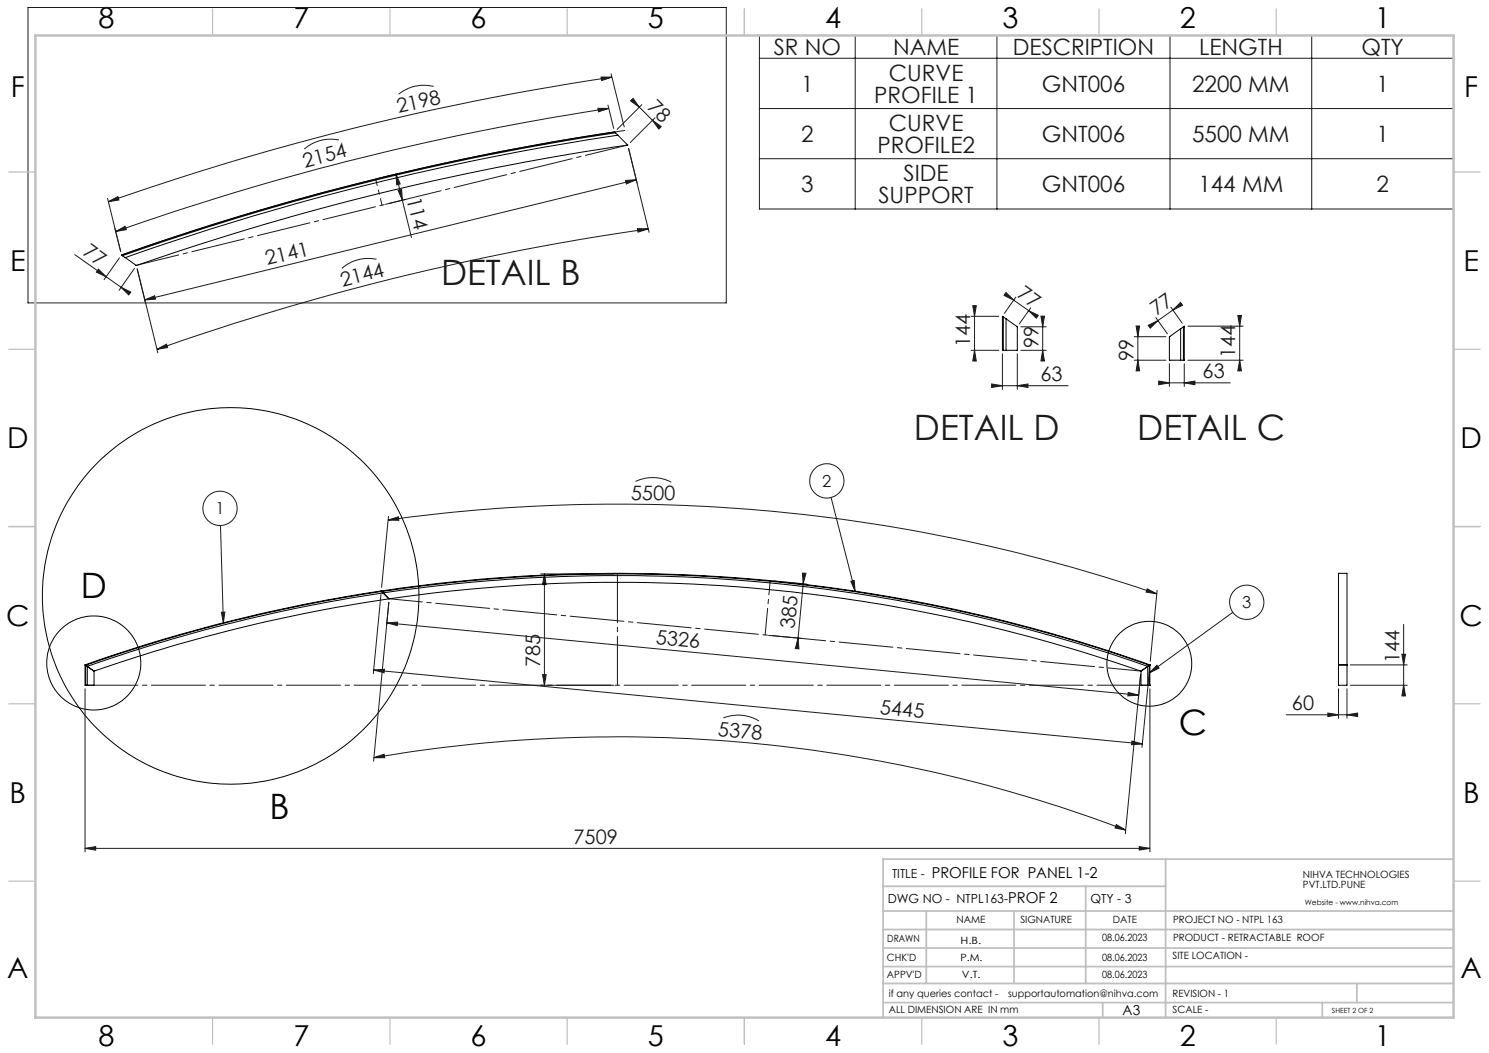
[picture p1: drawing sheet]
<svg xmlns="http://www.w3.org/2000/svg" width="420mm" height="297mm" viewBox="0 0 420 297" stroke-linecap="round" stroke-linejoin="round" font-family="sans-serif">
<g fill="none" stroke="#000" stroke-width=".28">
<circle cx="65.1" cy="168.1" r="53.1"/>
<circle cx="26.4" cy="187" r="13.3"/>
<circle cx="324.2" cy="187.2" r="12"/>
</g>
<g fill="none" stroke="#191924" stroke-width=".28">
<path d="M7.9 2.1h197v83.3h-197zM214.2 10h195.8v48.9h-195.8zM214.2 16.4h195.8M241.2 10v48.9M281.2 10v48.9M330 10v48.9M370 10v48.9M95.6 39.5a11.4 11.4 0 0 0-9.8 2.5M122.3 24.4a11.3 11.3 0 0 0-9.9 2.2M168.7 30.5l3 .1-2.9 .9zM169.5 21.7l3.1 .1-2.9 .9zM171.5 29.6l1.6 6.7"/>
<path d="M171.7 30.6a760.9 760.9 0 0 0-139.1 34.7M172.4 20.8l3.7 15M172.6 21.8a764.2 764.2 0 0 0-142 35.1M176.3 36.8a748.4 748.4 0 0 0-142 35.1M177.9 28.5l.7-.7 1.7 2.4zM178.2 28.1l8 8M181 29.5l-6.9 7M184 33.9l2.5 1.8-.7 .7zM184.7 33.2l-6.9 7M214.2 30.6h195.8M30.3 55.9l3.7 15-1.6-6.6M30.6 56.9l2.6-1.4 .3 .9z"/>
<path d="M111.7 49.1l4.4 17.9M111.7 49.1l1.2 2.8-1 .2zM112.3 53.7l1-.3 .2 3.1zM112.6 48.9l-5.7 1.4M114.5 56.2l-5.8 1.4M176.4 50.9l3.1-.2-2.8 1.2zM177.3 41.9l5.8 23.6M179.5 50.7l-138.7 33.9M214.2 44.8h195.8M21.1 71.8l15.5 11M27.8 75.9l2.2 2.2-2.8-1.3zM32.6 65.3l2.7-1.5 .3 1z"/>
<path d="M33.7 72.7l-4.3 6.2M37.9 75.7l-4.3 6.2M38.7 75.8l5.8 23.7M106.2 73.1a11.5 11.5 0 0 0-9.8 2.6M179.8 64.5l3.1 .1-2.9 .9zM182.9 64.6a720.7 720.7 0 0 0-138.6 33.9M34.1 81l2.8 1.4-.6 .8zM40.8 84.6l2.8-1.2 .3 1zM44.3 98.5l2.7-1.4 .3 .9zM273.9 98.8h7.8M273.9 89.2h7.8M274.4 86.2h1l-.5 3z"/>
<path d="M274.9 86.2v15.6M274.9 98.8l.5 3h-1zM282.8 99.8v10M283.5 82.9l2.5 1.8M283.8 82.5l2.2 2.2-2.8-1.4zM286 84.7l6.6 4.7M286.5 83.8l-3.2 4.6M286.9 99.8v10M287.9 98.8h7.2M287.9 92.2h7.2M290.2 87.6l2.7 1.3-.6 .8zM290.7 86.8l-3.2 4.6"/>
<path d="M293.6 89.2h1l-.5 3zM294.1 89.2v12.6M294.1 98.8l.5 3h-1zM319.9 95h9M320.5 92h1l-.5 3zM321 92v12.6M323.9 91.8l2.7-1.4-2.2 2.2zM326 89.6l3.3 4.6M326.6 90.4l-2.4 1.7M330.3 86.6l3.2 4.6M330.8 87.5l2.2-2.2 .6 .8zM330.8 87.5l-4.2 2.9"/>
<path d="M333.3 85.7l-2.5 1.8M335.1 92h15.6M349.1 89h1.1l-.5 3zM349.7 89v15.6M279.7 108.3l3.1 .5-3.1 .5zM279.7 108.8h21.6M286.9 108.8l3-.5v1zM319.9 101.6h9M321 101.6l.5 3h-1zM326.8 107.5l3 .5-3 .5zM326.8 108h20.2M329.8 102.6v6.4"/>
<path d="M334 108l3-.5v1zM334 102.6v6.4M335.1 101.6h15.6M349.7 101.6l.5 3h-1.1zM179.2 135.8a11.5 11.5 0 0 1 10.1 .2M62.2 148.2l.8 27.5M109.5 146.7l2.9-.9 .1 1zM109.5 146.7a468.8 468.8 0 0 1 216.8 20.8M109.6 145.7l-2 20M234.4 140.3l6.8 26.5M62.4 172.7l1-.1-.4 3.1zM107.5 167.7l-2.2 22.3"/>
<path d="M109.1 175.7l3-.2-.1 1zM109.1 175.7l212.1 20.4M109.7 169.9l-4.3 44.8M152.5 161.9h20.6M153.6 161.9l.5 3h-1.1zM153.6 161.9v31.4M216.8 179.2l9.3 .9M218.2 163.9l9.3 .8M225.1 180l.3 3-1.1-.1zM225.1 180l-.2 2.9M226.3 161.6l1 .1-.7 3zM226.8 161.7l-1.7 18.3"/>
<path d="M240 164l.9-.3 .3 3.1zM323.6 166.1l2.7 1.4-3-.5zM326.4 166.5l-2 20M347.7 172.7l-23.5 17.1M395.9 176.1v20.2M24 194.3v46M105.4 189l3-.2-.1 1zM105.4 189l216.8 20.8M152.5 193.3h20.6M153 190.3h1.1l-.5 3zM318.2 195.3l3 .8-3.1 .2zM321.1 197.1l.6-6.8-4.3 44.8"/>
<path d="M324.3 188.5l-2.2 22.3M324.3 194.3v46M326.3 187.6l.6 .9-2.7 1.3zM377.5 194.3v8.3M379.9 194.3v8.3M380.9 187.5h16M380.9 193.3h16M395.4 184.5h1.1l-.6 3zM395.9 193.3l.6 3h-1.1zM105.4 213.7l2.9-1 .2 1zM105.4 213.7a403.9 403.9 0 0 1 212.1 20.4M204 202.5a11.5 11.5 0 0 1 10.1 .8"/>
<path d="M319.3 209l2.9 .8-3 .2zM362.8 201.6h20.1M374.5 201.1l3 .5-3 .5zM379.9 201.6l3-.5v1zM24 239.3l3-.5v1zM24 239.3h300.3M314.9 232.6l2.6 1.5-3-.6zM321.3 238.8l3 .5-3 .5z"/>
<circle cx="233.2" cy="135.6" r="4.8"/>
<circle cx="62.1" cy="143.4" r="4.8"/>
<circle cx="351.7" cy="169.9" r="4.8"/>
</g>
<path d="M38.4 74.8l138.7-33.9" fill="none" stroke="#191924" stroke-width=".28" stroke-dasharray="15.2 1.3 1.3 1.3" stroke-dashoffset="2.9"/>
<path d="M107.8 57.9l-1.8-7.4" fill="none" stroke="#191924" stroke-width=".28" stroke-dasharray="15.2 1.3 1.3 1.3" stroke-dashoffset="13.4"/>
<path d="M24 193.3h300.3" fill="none" stroke="#191924" stroke-width=".28" stroke-dasharray="15.2 1.3 1.3 1.3" stroke-dashoffset=".4"/>
<path d="M174.2 161.9v31.4" fill="none" stroke="#191924" stroke-width=".28" stroke-dasharray="15.2 1.3 1.3 1.3" stroke-dashoffset="1.4"/>
<path d="M109.8 168.9l212.1 20.4" fill="none" stroke="#191924" stroke-width=".28" stroke-dasharray="15.2 1.3 1.3 1.3" stroke-dashoffset="5.9"/>
<path d="M215.8 179.1l1.5-15.3" fill="none" stroke="#191924" stroke-width=".28" stroke-dasharray="15.2 1.3 1.3 1.3" stroke-dashoffset="7.7"/>
<g fill="none" stroke="#c0c0c0" stroke-width=".35">
<path d="M60 2.5v7.5M110 2.5v7.5M160 2.5v7.5M210 2.5v7.5M260 2.5v7.5M310 2.5v7.5M360 2.5v7.5M2.5 48.5h7.5M410 48.5h7.5M2.5 98.5h7.5M410 98.5h7.5M2.5 148.5h7.5"/>
<path d="M410 148.5h7.5M2.5 198.5h7.5M410 198.5h7.5M2.5 248.5h7.5M410 248.5h7.5M60 287v7.5M110 287v7.5M160 287v7.5M210 287v7.5M260 287v7.5M310 287v7.5M360 287v7.5"/>
</g>
<g fill="none" stroke="#c0c0c0" stroke-width=".5">
<path d="M249.1 257h160.9M249.1 250h79.7M261.3 257v20.4M286 257v20.4M306.2 250v27.4M328.8 242.3v44.7M410 242.3h-160.9v44.7M249.1 272.6h160.9M249.1 267.4h160.9M249.1 262.2h160.9M249.1 277.4h160.9M382.7 277.4v5.4"/>
<path d="M249.1 282.8h160.9M311 282.8v4.2M373 282.8v4.2"/>
</g>
<path d="M10 10h400v277h-400z" fill="none" stroke="#c0c0c0" stroke-width=".7"/>
<g fill="#191924">
<path d="M62.4 172.7l1-.1-.4 3.1zM240 164l.9-.3 .3 3.1zM326.3 187.6l.6 .9-2.7 1.3z"/>
<path d="M112.3 53.7l1-.3 .2 3.1zM111.7 49.1l1.2 2.8-1 .2z"/>
<path d="M34.1 81l2.8 1.4-.6 .8zM27.8 75.9l2.2 2.2-2.8-1.3z"/>
<path d="M314.9 232.6l2.6 1.5-3-.6zM105.4 213.7l2.9-1 .2 1z"/>
<path d="M24 239.3l3-.5v1zM321.3 238.8l3 .5-3 .5z"/>
<path d="M169.5 21.7l3.1 .1-2.9 .9zM30.6 56.9l2.6-1.4 .3 .9z"/>
<path d="M40.8 84.6l2.8-1.2 .3 1zM176.4 50.9l3.1-.2-2.8 1.2z"/>
<path d="M168.7 30.5l3 .1-2.9 .9zM32.6 65.3l2.7-1.5 .3 1z"/>
<path d="M225.1 180l.3 3-1.1-.1zM226.3 161.6l1 .1-.7 3z"/>
<path d="M153.6 161.9l.5 3h-1.1zM153 190.3h1.1l-.5 3z"/>
<path d="M109.1 175.7l3-.2-.1 1zM318.2 195.3l3 .8-3.1 .2z"/>
<path d="M323.6 166.1l2.7 1.4-3-.5zM109.5 146.7l2.9-.9 .1 1z"/>
<path d="M326.8 107.5l3 .5-3 .5zM334 108l3-.5v1zM279.7 108.3l3.1 .5-3.1 .5zM286.9 108.8l3-.5v1z"/>
<path d="M179.8 64.5l3.1 .1-2.9 .9zM44.3 98.5l2.7-1.4 .3 .9z"/>
<path d="M323.9 91.8l2.7-1.4-2.2 2.2zM330.8 87.5l2.2-2.2 .6 .8z"/>
<path d="M274.9 98.8l.5 3h-1zM274.4 86.2h1l-.5 3zM294.1 98.8l.5 3h-1zM293.6 89.2h1l-.5 3z"/>
<path d="M395.4 184.5h1.1l-.6 3zM395.9 193.3l.6 3h-1.1zM320.5 92h1l-.5 3zM321 101.6l.5 3h-1zM349.1 89h1.1l-.5 3zM349.7 101.6l.5 3h-1.1z"/>
<path d="M177.9 28.5l.7-.7 1.7 2.4zM184 33.9l2.5 1.8-.7 .7z"/>
<path d="M283.8 82.5l2.2 2.2-2.8-1.4zM290.2 87.6l2.7 1.3-.6 .8z"/>
<path d="M105.4 189l3-.2-.1 1zM319.3 209l2.9 .8-3 .2z"/>
<path d="M374.5 201.1l3 .5-3 .5zM379.9 201.6l3-.5v1z"/>
</g>
<g fill="none" stroke="#000" stroke-width=".28">
<path d="M173.6 37.5l-.2-.3a750.4 750.4 0 0 0-139.1 34.7l.2 .2M173.6 37.5a753.7 753.7 0 0 0-139.1 34.6M173.6 37.5h.1M173.6 37.5l.7 .6M174.3 38.1l2.8 2.8a744.6 744.6 0 0 0-138.6 34l-3.2-2.2M174.3 38.1a747.7 747.7 0 0 0-139 34.6M34.5 72.1h.1M34.6 72.1l.7 .6M35.3 72.7h.1M283 98.8h.1M283 89.4l-.2-.2v9.6h.2M283 89.4l.8 .5"/>
<path d="M283 89.4v9.4M283.8 89.9l3.1 2.3v6.6h-3.9M283.8 89.9v8.9M329.8 95l4.2-3v9.6h-4.2zM333 92.7v8.9M333.8 92.2h.1M333.8 92.2v9.4M333.8 101.6h.1M107.6 166.8l-.1-.1a451.6 451.6 0 0 0-83.5 20.8M107.6 166.9l2.1 2a450 450 0 0 0-83.2 20.4M107.6 166.8a446.5 446.5 0 0 0-83.4 20.8M107.6 166.8v.1"/>
<path d="M107.7 166.8l-.1-.1a449.1 449.1 0 0 1 216.7 20.8M107.7 166.8h.1M107.7 166.8l2 2.1a448 448 0 0 1 212.1 20.4M107.7 166.8a449.7 449.7 0 0 1 216.5 20.8M108 167.2a450 450 0 0 0-83.4 20.8M108.1 167.2a449.1 449.1 0 0 1 215.6 20.8M24 187.5l.1 .1M24 187.5l.1 5.8M24.1 187.6h.1M24.1 193.3h.1M24.2 187.6h.1M24.2 193.3h.1"/>
<path d="M24.2 187.6l.4 .4M24.2 187.6v5.7M24.6 188h.1M24.6 193.3h.1M24.6 188l1.9 1.3M24.6 188v5.3M26.4 189.3h.1M26.5 189.3h.1M26.5 189.3v4h-2.4M321.9 189.3h-.1M323.7 188h.1M323.7 188l-1.8 1.3"/>
<path d="M323.7 188v5.3M324.2 187.6h.1M324.2 193.3h.1M324.2 187.6v5.7M324.2 187.6l-.5 .4M324.3 187.6h-.1M324.3 187.5v5.8h-2.5v-4M324.3 187.5v.1M377.5 187.6l.1-25.9 2.3 .1v25.8M377.5 187.6v5.7h2.4v-5.7M377.6 187.5l-.1 .1M377.6 187.5l2.3 .1"/>
</g>
<g font-size="9.9" fill="#191924">
<text x="124.4" y="80.4">DETAIL B</text>
<text x="257.8" y="124.1">DETAIL D</text>
<text x="320.8" y="124.1">DETAIL C</text>
</g>
<g font-size="9.9">
<text x="22.8" y="168.6">D</text>
<text x="332.5" y="207.3">C</text>
<text x="76" y="230.9">B</text>
</g>
<g font-size="8.1">
<text x="27.8" y="8">8</text>
<text x="82.8" y="8">7</text>
<text x="132.8" y="8">6</text>
<text x="182.8" y="8">5</text>
<text x="232.8" y="8">4</text>
<text x="282.8" y="8">3</text>
<text x="332.8" y="8">2</text>
<text x="387.8" y="8">1</text>
<text x="3" y="27.2">F</text>
<text x="413" y="27.2">F</text>
<text x="2.8" y="76.5">E</text>
<text x="412.8" y="76.5">E</text>
<text x="2" y="126.5">D</text>
<text x="412" y="126.5">D</text>
<text x="1.7" y="176.5">C</text>
<text x="411.7" y="176.5">C</text>
<text x="2.7" y="226.5">B</text>
<text x="412.7" y="226.5">B</text>
<text x="2" y="275.7">A</text>
<text x="412" y="275.7">A</text>
<text x="27.8" y="295">8</text>
<text x="82.8" y="295">7</text>
<text x="132.8" y="295">6</text>
<text x="182.8" y="295">5</text>
<text x="232.8" y="295">4</text>
<text x="282.8" y="295">3</text>
<text x="332.8" y="295">2</text>
<text x="387.8" y="295">1</text>
</g>
<g font-size="6.3" fill="#191924">
<text x="218.2" y="15.6">SR NO</text>
<text x="251.9" y="15.6">NAME</text>
<text x="285.7" y="15.6">DESCRIPTION</text>
<text x="338.2" y="15.6">LENGTH</text>
<text x="384" y="15.6">QTY</text>
<text x="250.7" y="22.7">CURVE</text>
<text x="226" y="25.9">1</text>
<text x="246.6" y="29.1">PROFILE 1</text>
<text x="293.9" y="25.9">GNT006</text>
<text x="336.3" y="25.9">2200 MM</text>
<text x="388.2" y="25.9">1</text>
<text x="226" y="40.1">2</text>
<text x="250.7" y="36.9">CURVE</text>
<text x="293.9" y="40.1">GNT006</text>
<text x="336.3" y="40.1">5500 MM</text>
<text x="388.2" y="40.1">1</text>
<text x="247.5" y="43.2">PROFILE2</text>
<text x="254.9" y="51">SIDE</text>
<text x="226" y="54.2">3</text>
<text x="247.8" y="57.4">SUPPORT</text>
<text x="293.9" y="54.2">GNT006</text>
<text x="338" y="54.2">144 MM</text>
<text x="388.2" y="54.2">2</text>
</g>
<g font-size="5.6" fill="#191924">
<text x="112.4" y="31.9" transform="rotate(-13 112.4 31.9)">2198</text>
<text x="182.4" y="30.5" transform="rotate(45 182.4 30.5)">78</text>
<text x="86" y="47.3" transform="rotate(-15 86 47.3)">2154</text>
<text x="114.7" y="56" transform="rotate(76 114.7 56)">114</text>
<text x="23.1" y="71.7" transform="rotate(35 23.1 71.7)">77</text>
<text x="75.4" y="74.9" transform="rotate(-14 75.4 74.9)">2141</text>
<text x="96.6" y="81" transform="rotate(-15 96.6 81)">2144</text>
<text x="286.6" y="83.6" transform="rotate(35 286.6 83.6)">77</text>
<text x="326.2" y="89.2" transform="rotate(-35 326.2 89.2)">77</text>
<text x="273.7" y="97.8" transform="rotate(-90 273.7 97.8)">144</text>
<text x="292.9" y="98.2" transform="rotate(-90 292.9 98.2)">99</text>
<text x="319.7" y="101.7" transform="rotate(-90 319.7 101.7)">99</text>
<text x="348.4" y="101" transform="rotate(-90 348.4 101)">144</text>
<text x="293.5" y="107.6">63</text>
<text x="339.2" y="106.8">63</text>
<text x="178" y="140.9" transform="rotate(1 178 140.9)">5500</text>
<text x="224.1" y="177.5" transform="rotate(-85 224.1 177.5)">385</text>
<text x="184.9" y="181.7" transform="rotate(5 184.9 181.7)">5326</text>
<text x="152.3" y="188.2" transform="rotate(-90 152.3 188.2)">785</text>
<text x="394.7" y="187" transform="rotate(-90 394.7 187)">144</text>
<text x="248.1" y="201.4" transform="rotate(5 248.1 201.4)">5445</text>
<text x="364.4" y="200.4">60</text>
<text x="202.4" y="207.5" transform="rotate(5 202.4 207.5)">5378</text>
<text x="161.8" y="238">7509</text>
</g>
<g font-size="4.7" fill="#191924">
<text x="231.9" y="137.3">2</text>
<text x="60.8" y="145.1">1</text>
<text x="350.4" y="171.6">3</text>
</g>
<g font-size="4.2">
<text x="262.8" y="247.5">PROFILE FOR PANEL 1-2</text>
<text x="284.3" y="254.7">PROF 2</text>
</g>
<text font-size="3.9" x="316.7" y="286.4">A3</text>
<g font-size="3.5">
<text x="251.6" y="247.6">TITLE -</text>
<text x="250.4" y="254.8">DWG NO - NTPL163-</text>
<text x="307.6" y="254.8">QTY - 3</text>
</g>
<g font-size="2.8">
<text x="367.5" y="247.7">NIHVA TECHNOLOGIES</text>
<text x="367.5" y="250.5">PVT.LTD.PUNE</text>
<text x="269.8" y="260.4">NAME</text>
<text x="287.8" y="260.4">SIGNATURE</text>
<text x="313.9" y="260.5">DATE</text>
<text x="330.9" y="260.5">PROJECT NO - NTPL 163</text>
<text x="250.3" y="265.7">DRAWN</text>
<text x="270.9" y="266.1">H.B.</text>
<text x="310.9" y="265.5">08.06.2023</text>
<text x="330.9" y="265.5">PRODUCT - RETRACTABLE ROOF</text>
<text x="250.2" y="271.1">CHK'D</text>
<text x="250.2" y="275.8">APPV'D</text>
<text x="270.9" y="271.1">P.M.</text>
<text x="271.3" y="275.8">V.T.</text>
<text x="310.9" y="271.1">08.06.2023</text>
<text x="310.9" y="275.8">08.06.2023</text>
<text x="330.7" y="270.6">SITE LOCATION -</text>
<text x="250.7" y="281.1">if any queries contact -</text>
<text x="284.3" y="281.1">supportautomation@nihva.com</text>
<text x="330.7" y="281.1">REVISION - 1</text>
<text x="250.7" y="285.6">ALL DIMENSION ARE IN mm</text>
<text x="330.7" y="285.6">SCALE -</text>
</g>
<text font-size="2.1" x="368.1" y="255.1">Website - www.nihva.com</text>
<text font-size="2" x="375.7" y="285.6">SHEET 2 OF 2</text>
</svg>
